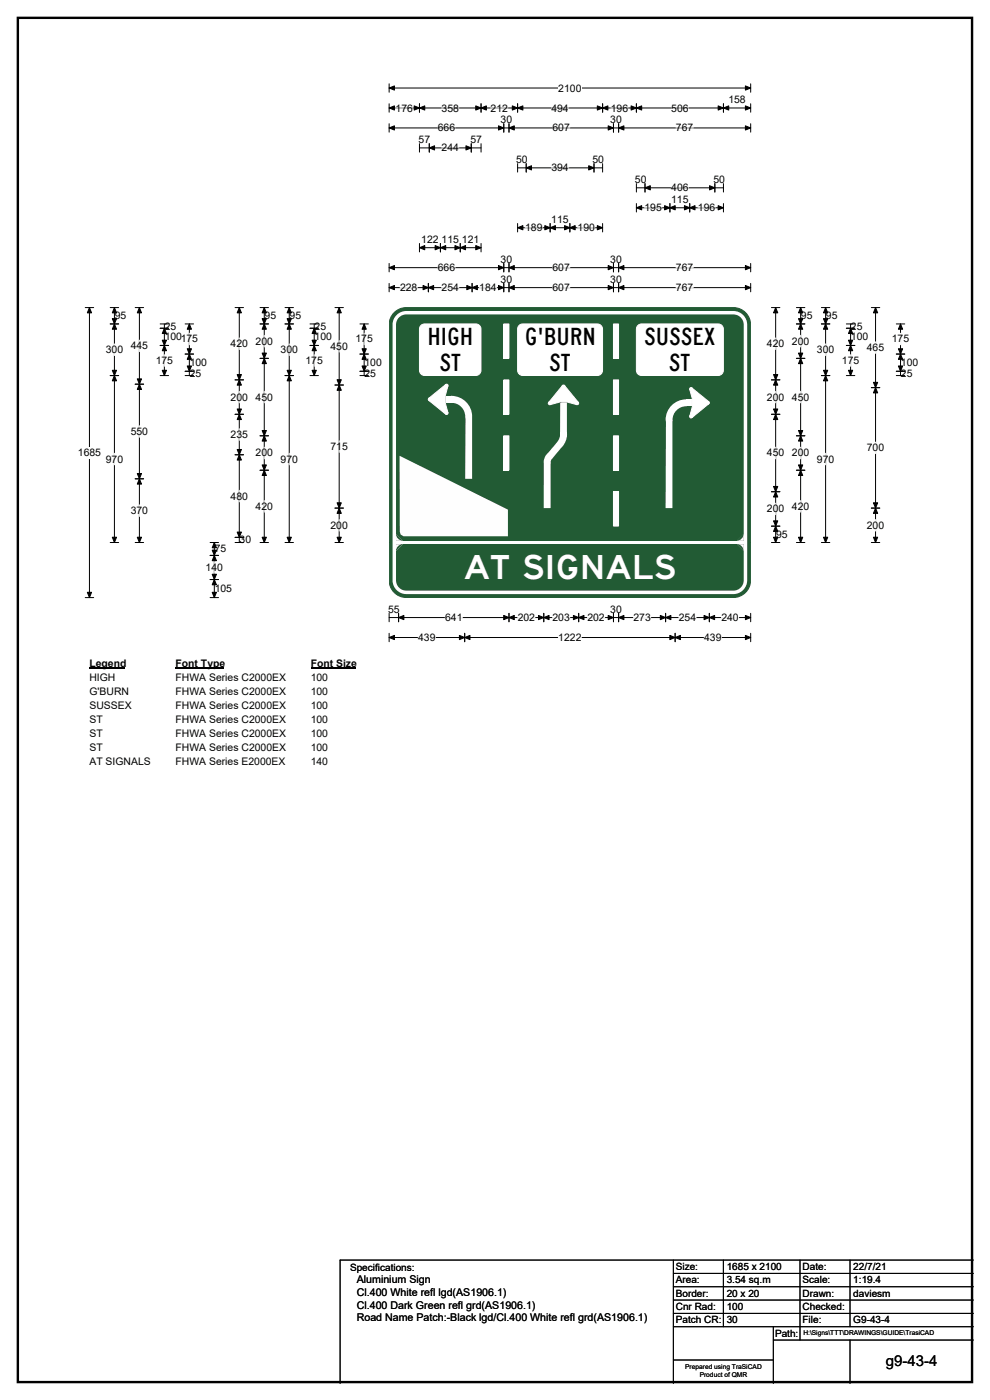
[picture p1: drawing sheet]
<svg xmlns="http://www.w3.org/2000/svg" width="297mm" height="420mm" viewBox="0 0 297 420" stroke-linecap="round" stroke-linejoin="round" font-family="sans-serif">
<path d="M5.4 5.4h286.3v409.4h-286.3z" fill="none" stroke="#000" stroke-width=".72"/>
<path d="M116.8 26.4h108.4M116.8 25.1v2.6M225.2 25.1v2.6" fill="none" stroke="#000" stroke-width=".3"/>
<path d="M116.8 26.4l1.5-.6v1.3zM223.6 25.8l1.6 .6-1.6 .7z" fill="#000" stroke="#000" stroke-width=".3"/>
<path d="M167.5 24.7h7v3.5h-7z" fill="#fff"/>
<g fill="none" stroke="#000" stroke-width=".3">
<path d="M116.8 32.4h108.4M116.8 31.1v2.6M116.8 37.1v2.6M116.8 38.4h108.4M125.9 31.1v2.6M144.3 31.1v2.6M151.2 37.1v2.6M152.7 37.1v2.6M155.3 31.1v2.6M180.8 31.1v2.6M184.1 37.1v2.6M185.6 37.1v2.6"/>
<path d="M190.9 31.1v2.6M217.1 31.1v2.6M225.2 31.1v2.6M225.2 37.1v2.6M125.9 43.1v2.6M125.9 44.4h18.4M128.8 43.1v2.6M141.4 43.1v2.6M144.3 43.1v2.6M155.3 49.1v2.5M155.3 50.4h25.5M157.9 49.1v2.5"/>
<path d="M178.2 49.1v2.5M180.8 49.1v2.5M190.9 55.1v2.5M190.9 56.4h26.2M193.5 55.1v2.5M214.5 55.1v2.5M217.1 55.1v2.5M116.8 79.1v2.5M125.9 73.1v2.5M125.9 74.3h18.4M132.1 73.1v2.5M138.1 73.1v2.5"/>
<path d="M144.3 73.1v2.5M151.2 79.1v2.5M152.7 79.1v2.5M155.3 67.1v2.5M155.3 68.3h25.5M165.1 67.1v2.5M171 67.1v2.5M180.8 67.1v2.5M184.1 79.1v2.5M185.6 79.1v2.5M190.9 61.1v2.5M190.9 62.4h26.2"/>
<path d="M201 61.1v2.5M206.9 61.1v2.5M217.1 61.1v2.5M225.2 79.1v2.5M25.6 92.3h2.5M26.8 92.3v87M116.8 85v2.6M116.8 80.3h108.4M116.8 86.3h108.4M128.5 85v2.6M141.6 85v2.6M151.2 85v2.6"/>
<path d="M152.7 85v2.6M184.1 85v2.6M185.6 85v2.6M225.2 85v2.6M25.6 179.3h2.5M116.8 184.1v2.5M116.8 190.1v2.5M116.8 185.3h108.4M116.8 191.3h108.4M119.6 184.1v2.5M139.4 190.1v2.5M152.7 184.1v2.5"/>
<path d="M163.2 184.1v2.5M173.6 184.1v2.5M184.1 184.1v2.5M185.6 184.1v2.5M199.7 184.1v2.5M202.6 190.1v2.5M212.8 184.1v2.5M225.2 184.1v2.5M225.2 190.1v2.5"/>
</g>
<g fill="#000" stroke="#000" stroke-width=".3">
<path d="M116.8 32.4l1.5-.6v1.2zM116.8 38.4l1.5-.6v1.2zM125.9 32.4l1.5-.6v1.2zM124.3 31.8l1.6 .6-1.6 .6zM142.7 31.8l1.6 .6-1.6 .6zM144.3 32.4l1.6-.6v1.2zM149.6 37.8l1.6 .6-1.6 .6zM152.7 38.4l1.6-.6v1.2zM153.7 31.8l1.6 .6-1.6 .6zM155.3 32.4l1.6-.6v1.2zM179.2 31.8l1.6 .6-1.6 .6zM180.8 32.4l1.6-.6v1.2z"/>
<path d="M182.5 37.8l1.6 .6-1.6 .6zM185.6 38.4l1.6-.6v1.2zM189.4 31.8l1.5 .6-1.5 .6zM190.9 32.4l1.6-.6v1.2zM215.5 31.8l1.6 .6-1.6 .6zM217.1 32.4l1.6-.6v1.2zM223.6 31.8l1.6 .6-1.6 .6zM223.6 37.8l1.6 .6-1.6 .6zM128.8 44.4l1.6-.6v1.2zM139.8 43.8l1.6 .6-1.6 .6zM157.9 50.4l1.6-.7v1.3zM176.6 49.7l1.6 .7-1.6 .6z"/>
<path d="M193.5 56.4l1.6-.7v1.3zM212.9 55.7l1.6 .7-1.6 .6zM125.9 74.3l1.5-.6v1.3zM132.1 74.3l1.6-.6v1.3zM130.6 73.7l1.5 .6-1.5 .7zM136.5 73.7l1.6 .6-1.6 .7zM138.1 74.3l1.6-.6v1.3zM142.7 73.7l1.6 .6-1.6 .7zM155.3 68.3l1.6-.6v1.3zM165.1 68.3l1.5-.6v1.3zM163.5 67.7l1.6 .6-1.6 .7zM169.4 67.7l1.6 .6-1.6 .7z"/>
<path d="M171 68.3l1.6-.6v1.3zM179.2 67.7l1.6 .6-1.6 .7zM190.9 62.4l1.6-.7v1.3zM201 62.4l1.6-.7v1.3zM199.4 61.7l1.6 .7-1.6 .6zM205.4 61.7l1.5 .7-1.5 .6zM206.9 62.4l1.6-.7v1.3zM215.5 61.7l1.6 .7-1.6 .6zM26.8 92.3l.7 1.6h-1.3zM116.8 80.3l1.5-.6v1.3zM116.8 86.3l1.5-.6v1.3zM128.5 86.3l1.6-.6v1.3z"/>
<path d="M126.9 85.7l1.6 .6-1.6 .7zM140.1 85.7l1.5 .6-1.5 .7zM141.6 86.3l1.6-.6v1.3zM149.6 79.7l1.6 .6-1.6 .7zM149.6 85.7l1.6 .6-1.6 .7zM152.7 80.3l1.6-.6v1.3zM152.7 86.3l1.6-.6v1.3zM182.5 79.7l1.6 .6-1.6 .7zM182.5 85.7l1.6 .6-1.6 .7zM185.6 80.3l1.6-.6v1.3zM185.6 86.3l1.6-.6v1.3zM223.6 79.7l1.6 .6-1.6 .7z"/>
<path d="M223.6 85.7l1.6 .6-1.6 .7zM26.2 177.8h1.3l-.7 1.5zM116.8 191.3l1.5-.6v1.3zM119.6 185.3l1.6-.6v1.3zM139.4 191.3l1.6-.6v1.3zM137.8 190.7l1.6 .6-1.6 .7zM151.1 184.7l1.6 .6-1.6 .7zM152.7 185.3l1.6-.6v1.3zM161.6 184.7l1.6 .6-1.6 .7zM163.2 185.3l1.5-.6v1.3zM172 184.7l1.6 .6-1.6 .7zM173.6 185.3l1.6-.6v1.3z"/>
<path d="M182.5 184.7l1.6 .6-1.6 .7zM185.6 185.3l1.6-.6v1.3zM198.1 184.7l1.6 .6-1.6 .7zM199.7 185.3l1.6-.6v1.3zM201 190.7l1.6 .6-1.6 .7zM202.6 191.3l1.6-.6v1.3zM211.2 184.7l1.6 .6-1.6 .7zM212.8 185.3l1.6-.6v1.3zM223.6 184.7l1.6 .6-1.6 .7zM223.6 190.7l1.6 .6-1.6 .7z"/>
</g>
<g fill="none" stroke="#fff" stroke-width=".3">
<path d="M118.7 32.4h5.2M131.4 38.4h5.2M132.5 32.4h5.2M147.2 32.4h5.2M165.4 32.4h5.2M165.8 38.4h5.2M183.3 32.4h5.2M201.4 32.4h5.2M202.8 38.4h5.2M132.5 44.4h5.2M165.4 50.4h5.2M201.4 56.4h5.2"/>
<path d="M157.6 68.3h5.2M173.3 68.3h5.2M193.4 62.4h5.2M209.4 62.4h5.2M120 86.3h5.2M131.4 80.3h5.2M132.5 86.3h5.2M143.8 86.3h5.2M165.8 80.3h5.2M165.8 86.3h5.2M202.8 80.3h5.2M202.8 86.3h5.2"/>
<path d="M125.5 191.3h5.2M133.6 185.3h5.2M155.3 185.3h5.2M165.8 185.3h5.2M167.5 191.3h7M176.2 185.3h5.2M190.1 185.3h5.2M203.7 185.3h5.2M211.3 191.3h5.2M216.4 185.3h5.2"/>
</g>
<path d="M23.4 134.1h6.9v3.5h-6.9z" fill="#fff"/>
<g fill="none" stroke="#000" stroke-width=".3">
<path d="M33.1 97.2h2.5M33.1 92.3h2.5M34.3 92.3v70.5M40.6 92.3h2.5M41.8 92.3v70.5M48 97.2h2.6M48 98.5h2.6M49.3 97.2v15.5M55.5 97.2h2.6M56.8 97.2v15.5M70.5 92.3h2.6M71.8 92.3v70.5"/>
<path d="M78 97.2h2.6M78 92.3h2.6M79.3 92.3v70.5M85.5 97.2h2.6M85.5 92.3h2.6M86.8 92.3v70.5M93 97.2h2.5M93 98.5h2.5M94.3 97.2v15.5M100.5 92.3h2.5M101.8 92.3v70.5M108 97.2h2.5"/>
<path d="M109.3 97.2v15.5M231.5 92.3h2.5M232.7 92.3v70.5M239 97.2h2.5M239 92.3h2.5M240.2 92.3v70.5M246.4 97.2h2.6M246.4 92.3h2.6M247.7 92.3v70.5M253.9 97.2h2.6M253.9 98.5h2.6M255.2 97.2v15.5"/>
<path d="M261.4 92.3h2.6M262.7 92.3v70.5M268.9 97.2h2.6M270.2 97.2v15.5M33.1 112.7h2.5M40.6 115.3h2.5M48 112.7h2.6M48 103.7h2.6M55.5 112.7h2.6M55.5 106.3h2.6M55.5 111.4h2.6M70.5 114h2.6"/>
<path d="M78 107.5h2.6M85.5 112.7h2.6M93 112.7h2.5M93 103.7h2.5M100.5 115.5h2.5M108 112.7h2.5M108 106.3h2.5M108 111.4h2.5M231.5 114h2.5M239 107.5h2.5M246.4 112.7h2.6M253.9 112.7h2.6"/>
<path d="M253.9 103.7h2.6M261.4 116.3h2.6M268.9 112.7h2.6M268.9 106.3h2.6M268.9 111.4h2.6M70.5 124.3h2.6M70.5 136.5h2.6M78 130.8h2.6M231.5 124.3h2.5M239 130.8h2.5M40.6 143.7h2.5M78 141.1h2.6"/>
<path d="M100.5 152.5h2.5M231.5 147.6h2.5M231.5 157.9h2.5M239 141.1h2.5M261.4 152.5h2.6M33.1 162.8h2.5M40.6 162.8h2.5M63 162.8h2.6M63 166.7h2.6M63 173.9h2.6M63 179.3h2.6M64.3 162.8v16.5"/>
<path d="M70.5 162.8h2.6M70.5 161.3h2.6M78 162.8h2.6M85.5 162.8h2.6M100.5 162.8h2.5M231.5 162.8h2.5M239 162.8h2.5M246.4 162.8h2.6M261.4 162.8h2.6"/>
</g>
<g fill="#000" stroke="#000" stroke-width=".3">
<path d="M34.3 97.2l.7 1.6h-1.3zM34.3 92.3l.7 1.6h-1.3zM33.7 95.6h1.3l-.7 1.6zM41.8 92.3l.7 1.6h-1.3zM49.3 98.5l.7 1.6h-1.3zM56.8 97.2l.6 1.6h-1.2zM71.8 92.3l.6 1.6h-1.2zM79.3 97.2l.6 1.6h-1.2zM79.3 92.3l.6 1.6h-1.2zM78.7 95.6h1.2l-.6 1.6zM86.8 97.2l.6 1.6h-1.3zM86.8 92.3l.6 1.6h-1.3z"/>
<path d="M86.1 95.6h1.3l-.6 1.6zM94.3 98.5l.6 1.6h-1.3zM101.8 92.3l.6 1.6h-1.3zM109.3 97.2l.6 1.6h-1.3zM232.7 92.3l.7 1.6h-1.3zM240.2 97.2l.7 1.6h-1.3zM240.2 92.3l.7 1.6h-1.3zM239.6 95.6h1.3l-.7 1.6zM247.7 97.2l.6 1.6h-1.2zM247.7 92.3l.6 1.6h-1.2zM247.1 95.6h1.2l-.6 1.6zM255.2 98.5l.6 1.6h-1.2z"/>
<path d="M262.7 92.3l.6 1.6h-1.2zM270.2 97.2l.6 1.6h-1.2zM33.7 111.1h1.3l-.7 1.6zM34.3 112.7l.7 1.6h-1.3zM41.8 115.3l.7 1.6h-1.3zM41.2 113.7h1.3l-.7 1.6zM48.7 102.1h1.3l-.7 1.6zM49.3 103.7l.7 1.6h-1.3zM48.7 111.1h1.3l-.7 1.6zM56.8 106.3l.6 1.5h-1.2zM56.2 109.8h1.2l-.6 1.6zM56.2 104.7h1.2l-.6 1.6z"/>
<path d="M71.8 114l.6 1.6h-1.2zM71.2 112.4h1.2l-.6 1.6zM78.7 106h1.2l-.6 1.5zM79.3 107.5l.6 1.6h-1.2zM86.1 111.1h1.3l-.6 1.6zM86.8 112.7l.6 1.6h-1.3zM93.6 102.1h1.3l-.6 1.6zM94.3 103.7l.6 1.6h-1.3zM93.6 111.1h1.3l-.6 1.6zM101.8 115.5l.6 1.6h-1.3zM101.1 114h1.3l-.6 1.5zM109.3 106.3l.6 1.5h-1.3z"/>
<path d="M108.6 109.8h1.3l-.6 1.6zM108.6 104.7h1.3l-.6 1.6zM232.7 114l.7 1.6h-1.3zM232.1 112.4h1.3l-.7 1.6zM239.6 106h1.3l-.7 1.5zM240.2 107.5l.7 1.6h-1.3zM247.1 111.1h1.2l-.6 1.6zM247.7 112.7l.6 1.6h-1.2zM254.6 102.1h1.2l-.6 1.6zM255.2 103.7l.6 1.6h-1.2zM254.6 111.1h1.2l-.6 1.6zM262.7 116.3l.6 1.6h-1.2z"/>
<path d="M262.1 114.7h1.2l-.6 1.6zM270.2 106.3l.6 1.5h-1.2zM269.6 109.8h1.2l-.6 1.6zM269.6 104.7h1.2l-.6 1.6zM71.2 122.7h1.2l-.6 1.6zM71.8 124.3l.6 1.6h-1.2zM71.2 134.9h1.2l-.6 1.6zM71.8 136.5l.6 1.6h-1.2zM78.7 129.2h1.2l-.6 1.6zM79.3 130.8l.6 1.6h-1.2zM232.1 122.7h1.3l-.7 1.6zM232.7 124.3l.7 1.6h-1.3z"/>
<path d="M239.6 129.2h1.3l-.7 1.6zM240.2 130.8l.7 1.6h-1.3zM41.2 142.1h1.3l-.7 1.6zM41.8 143.7l.7 1.6h-1.3zM78.7 139.5h1.2l-.6 1.6zM79.3 141.1l.6 1.6h-1.2zM101.1 150.9h1.3l-.6 1.6zM101.8 152.5l.6 1.6h-1.3zM232.1 146h1.3l-.7 1.6zM232.7 147.6l.7 1.6h-1.3zM232.1 156.3h1.3l-.7 1.6zM232.7 157.9l.7 1.6h-1.3z"/>
<path d="M239.6 139.5h1.3l-.7 1.6zM240.2 141.1l.7 1.6h-1.3zM262.1 150.9h1.2l-.6 1.6zM262.7 152.5l.6 1.6h-1.2zM33.7 161.2h1.3l-.7 1.6zM41.2 161.2h1.3l-.7 1.6zM64.3 166.7l.6 1.6h-1.2zM63.7 172.3h1.2l-.6 1.6zM64.3 162.8l.6 1.6h-1.2zM63.7 165.1h1.2l-.6 1.6zM64.3 173.9l.6 1.6h-1.2zM63.7 177.8h1.2l-.6 1.5z"/>
<path d="M71.2 159.7h1.2l-.6 1.6zM78.7 161.2h1.2l-.6 1.6zM86.1 161.2h1.3l-.6 1.6zM101.1 161.2h1.3l-.6 1.6zM232.1 161.2h1.3l-.7 1.6zM239.6 161.2h1.3l-.7 1.6zM247.1 161.2h1.2l-.6 1.6zM262.1 161.2h1.2l-.6 1.6z"/>
</g>
<g fill="none" stroke="#fff" stroke-width=".3">
<path d="M56.8 100v3.5M109.3 100v3.5M270.2 100v3.5M34.3 103.2v3.5M41.8 102.1v3.4M49.3 106.4v3.5M71.8 101.4v3.5M71.8 117.4v3.5M79.3 100.6v3.5M79.3 117.4v3.5M86.8 103.2v3.5M94.3 106.4v3.5"/>
<path d="M101.8 102.2v3.5M232.7 101.4v3.5M232.7 117.4v3.5M240.2 100.6v3.5M240.2 117.4v3.5M247.7 103.2v3.5M255.2 106.4v3.5M262.7 102.6v3.5M34.3 136v3.5M41.8 127.8v3.4M71.8 128.7v3.5M79.3 134.2v3.5"/>
<path d="M86.8 136v3.5M101.8 132.3v3.5M232.7 134.2v3.5M240.2 134.2v3.5M247.7 136v3.5M262.7 132.7v3.4M41.8 151.5v3.5M71.8 147.1v3.5M79.3 150.2v3.5M101.8 155.9v3.5M232.7 151v3.5M240.2 150.2v3.5"/>
<path d="M262.7 155.9v3.5M64.3 168.6v3.4"/>
</g>
<path d="M26.8 197.3h10.8v3.5h-10.8z" fill="#fff"/>
<path d="M26.8 200.6h10.8" fill="none" stroke="#000" stroke-width=".32"/>
<path d="M52.7 197.3h14.4v3.5h-14.4z" fill="#fff"/>
<path d="M52.7 200.6h14.4" fill="none" stroke="#000" stroke-width=".32"/>
<path d="M93.2 197.3h13.5v3.5h-13.5z" fill="#fff"/>
<path d="M93.2 200.6h13.5" fill="none" stroke="#000" stroke-width=".32"/>
<g fill="#fff">
<path d="M26.8 201.5h7.8v3.5h-7.8z"/>
<path d="M52.7 201.5h33v3.5h-33z"/>
<path d="M93.2 201.5h5.2v3.5h-5.2z"/>
<path d="M26.8 205.7h11.9v3.5h-11.9z"/>
<path d="M52.7 205.7h33v3.5h-33z"/>
<path d="M93.2 205.7h5.2v3.5h-5.2z"/>
<path d="M26.8 209.9h12.6v3.5h-12.6z"/>
<path d="M52.7 209.9h33v3.5h-33z"/>
<path d="M93.2 209.9h5.2v3.5h-5.2z"/>
<path d="M26.8 214.1h4v3.5h-4z"/>
<path d="M52.7 214.1h33v3.5h-33z"/>
<path d="M93.2 214.1h5.2v3.5h-5.2z"/>
<path d="M26.8 218.3h4v3.5h-4z"/>
<path d="M52.7 218.3h33v3.5h-33z"/>
<path d="M93.2 218.3h5.2v3.5h-5.2z"/>
<path d="M26.8 222.5h4v3.5h-4z"/>
<path d="M52.7 222.5h33v3.5h-33z"/>
<path d="M93.2 222.5h5.2v3.5h-5.2z"/>
<path d="M26.8 226.7h18.4v3.4h-18.4z"/>
<path d="M52.7 226.7h32.9v3.4h-32.9z"/>
<path d="M93.2 226.7h5.2v3.4h-5.2z"/>
</g>
<path d="M118 94.1a5.1 5.1 0 0 1 3.9-1.8h98.1a5.2 5.2 0 0 1 5.2 5.2v65.4h-108.4v-65.4a5.1 5.1 0 0 1 1.2-3.4z" fill-rule="evenodd" fill="#225b34" stroke="#225b34" stroke-width=".3"/>
<path d="M118.8 162.3h104.4v.5h-104.4z" fill="#fff"/>
<path d="M118.8 160.2l2.1 2.1h-2.1z" fill="#fff"/>
<path d="M118.8 160.2l2.1 2.1a2.07 2.07 0 0 1-2.1-2.1z" fill-rule="evenodd" fill="#225b34"/>
<path d="M221.1 162.3l2.1-2.1v2.1z" fill="#fff"/>
<path d="M221 162.3l2.1-2.1a2.07 2.07 0 0 1-2.1 2.1z" fill-rule="evenodd" fill="#225b34"/>
<path d="M118.3 162.9v-65.4a3.6 3.6 0 0 1 3.6-3.6h98.1a3.6 3.6 0 0 1 3.7 3.6v65.4" fill="none" stroke="#fff" stroke-width="1"/>
<path d="M116.8 162.8h108.4v11.4a5.2 5.2 0 0 1-5.2 5.1h-98.1a5.2 5.2 0 0 1-5.1-5.1z" fill-rule="evenodd" fill="#225b34" stroke="#225b34" stroke-width=".3"/>
<path d="M118.8 162.8h104.4v.5h-104.4z" fill="#fff"/>
<path d="M118.8 163.3h2.1l-2.1 2.1z" fill="#fff"/>
<path d="M119.4 163.9l1.5-.6-2.1 2.1z" fill-rule="evenodd" fill="#225b34"/>
<path d="M221.1 163.3h2.1v2.1z" fill="#fff"/>
<path d="M221 163.3a2.07 2.07 0 0 1 2.1 2.1z" fill-rule="evenodd" fill="#225b34"/>
<path d="M118.3 162.8v11.4a3.6 3.6 0 0 0 3.6 3.6h98.1a3.6 3.6 0 0 0 3.7-3.6v-11.4" fill="none" stroke="#fff" stroke-width="1"/>
<path d="M199.8 126h2v26.5h-2.1z" fill="#fff"/>
<path d="M205.9 120.9a5.2 5.2 0 0 0-5.2 5.1" fill="none" stroke="#fff" stroke-width="2.1"/>
<path d="M205.9 119.8h1.9v2.1h-1.9z" fill="#fff"/>
<path d="M207.8 119.8h5v2.1h-5z" fill-rule="evenodd" fill="#225b34" stroke="#225b34" stroke-width=".3"/>
<g fill="#fff" stroke="#fff" stroke-width=".3">
<path d="M206.9 116.8l.7-.4 5.1 4.2v.6l-5.1 4.1-.7-.4 .9-3v-2.1z" fill-rule="evenodd"/>
<circle cx="207.3" cy="125" r=".43"/>
<circle cx="212.4" cy="120.9" r=".43"/>
<circle cx="207.3" cy="116.7" r=".43"/>
</g>
<path d="M139.7 125h1.9v18.7h-2z" fill="#fff"/>
<path d="M135.4 119.8a5.2 5.2 0 0 1 5.2 5.2" fill="none" stroke="#fff" stroke-width="2.1"/>
<path d="M133.6 118.8h1.8v2.1h-1.8z" fill="#fff"/>
<path d="M128.5 118.8h5.1v2.1h-5.1z" fill-rule="evenodd" fill="#225b34" stroke="#225b34" stroke-width=".3"/>
<g fill="#fff" stroke="#fff" stroke-width=".3">
<path d="M128.7 119.5l5-4.1 .7 .4-.8 3v2.1l.8 3-.7 .4-5-4.1z" fill-rule="evenodd"/>
<circle cx="134" cy="115.7" r=".43"/>
<circle cx="128.9" cy="119.8" r=".43"/>
<circle cx="134" cy="124" r=".43"/>
</g>
<path d="M163.2 138.7h2v13.8h-2.1z" fill="#fff"/>
<path d="M164.8 137.1l-.6 1.6" fill="none" stroke="#fff" stroke-width="2.1"/>
<path d="M167.2 132.7l1.6 1.2-3.2 3.9-1.6-1.4z" fill="#fff"/>
<path d="M169.1 130.3l-.3 1.6-.8 1.4" fill="none" stroke="#fff" stroke-width="2.1"/>
<path d="M168.1 120.6h2v9.7h-2.1z" fill="#fff"/>
<path d="M168 115.5h2.1v5.1h-2.1z" fill-rule="evenodd" fill="#225b34" stroke="#225b34" stroke-width=".3"/>
<g fill="#fff" stroke="#fff" stroke-width=".3">
<path d="M168.8 115.7h.6l4.1 5.1-.4 .7-3-.9h-2.1l-3 .9-.4-.7z" fill-rule="evenodd"/>
<circle cx="173.2" cy="121" r=".43"/>
<circle cx="169.1" cy="116" r=".43"/>
<circle cx="164.9" cy="121" r=".43"/>
</g>
<path d="M119.9 136.8l32.5 16.2v8h-31.3l-.9-.6-.2-.9z" fill-rule="evenodd" fill="#fefefe"/>
<path d="M126.5 97.5l.9-.3h15.4a1.54 1.54 0 0 1 1.5 1.5v12.4a1.55 1.55 0 0 1-1.5 1.6h-15.4a1.53 1.53 0 0 1-1.5-1.6v-12.4z" fill-rule="evenodd" fill="#fff" stroke="#fff" stroke-width=".3"/>
<path d="M151.2 97.2h1.5v10.3h-1.5z" fill="#fff"/>
<path d="M151.2 97.2h1.5v10.3h-1.5z" fill="none" stroke="#fff" stroke-width=".3"/>
<path d="M151.2 114h1.5v10.3h-1.5z" fill="#fff"/>
<path d="M151.2 114h1.5v10.3h-1.5z" fill="none" stroke="#fff" stroke-width=".3"/>
<path d="M184.1 97.2h1.5v10.3h-1.5z" fill="#fff"/>
<path d="M184.1 97.2h1.5v10.3h-1.5z" fill="none" stroke="#fff" stroke-width=".3"/>
<path d="M184.1 114h1.5v10.3h-1.5z" fill="#fff"/>
<path d="M184.1 114h1.5v10.3h-1.5z" fill="none" stroke="#fff" stroke-width=".3"/>
<path d="M151.2 130.8h1.5v10.3h-1.5z" fill="#fff"/>
<path d="M151.2 130.8h1.5v10.3h-1.5z" fill="none" stroke="#fff" stroke-width=".3"/>
<path d="M184.1 130.8h1.5v10.3h-1.5z" fill="#fff"/>
<path d="M184.1 130.8h1.5v10.3h-1.5z" fill="none" stroke="#fff" stroke-width=".3"/>
<path d="M184.1 147.6h1.5v10.3h-1.5z" fill="#fff"/>
<path d="M184.1 147.6h1.5v10.3h-1.5z" fill="none" stroke="#fff" stroke-width=".3"/>
<g fill="#fff" stroke="#fff" stroke-width=".3">
<path d="M191.2 97.8l1.3-.6h23a1.54 1.54 0 0 1 1.5 1.5v12.4a1.55 1.55 0 0 1-1.5 1.6h-23a1.53 1.53 0 0 1-1.6-1.6v-12.4z" fill-rule="evenodd"/>
<path d="M155.9 97.5l.9-.3h22.4a1.54 1.54 0 0 1 1.6 1.5v12.4a1.55 1.55 0 0 1-1.6 1.6h-22.4a1.53 1.53 0 0 1-1.5-1.6v-12.4z" fill-rule="evenodd"/>
</g>
<g fill="none" stroke="#000" stroke-width=".3">
<path d="M202 378.2v37M217 378.2v20M240 378.2v24M255 378.2v20M292 378.2h-190v37M202 382.2h90M202 386.2h90M202 390.2h90M202 394.2h90M202 398.2h90M232 398.2v17M202 408.2h30"/>
<path d="M232 402.2h60M255 402.2v13"/>
</g>
<text font-size="10" fill="#fff" x="139.1" y="173.7">AT SIGNALS</text>
<g font-size="7.2">
<text x="128.2" y="103.6">HIGH</text>
<text x="157.4" y="103.6">G'BURN</text>
<text x="193.2" y="103.6">SUSSEX</text>
<text x="131.8" y="111.3">ST</text>
<text x="164.8" y="111.3">ST</text>
<text x="200.7" y="111.3">ST</text>
</g>
<text font-size="4.5" x="265.8" y="410">g9-43-4</text>
<g font-size="3.2">
<text x="107" y="388.9">Cl.400 White refl lgd(AS1906.1)</text>
<text x="107" y="385">Aluminium Sign</text>
<text x="107" y="392.7">Cl.400 Dark Green refl grd(AS1906.1)</text>
<text x="107" y="396.5">Road Name Patch:-Black lgd/Cl.400 White refl grd(AS1906.1)</text>
</g>
<g font-size="3.1">
<text x="167.5" y="27.5">2100</text>
<text x="118.7" y="33.5">176</text>
<text x="132.5" y="33.5">358</text>
<text x="147.2" y="33.5">212</text>
<text x="165.4" y="33.5">494</text>
<text x="183.3" y="33.5">196</text>
<text x="201.4" y="33.5">506</text>
<text x="218.5" y="31">158</text>
<text x="131.4" y="39.5">666</text>
<text x="150.2" y="37">30</text>
<text x="165.8" y="39.5">607</text>
<text x="183.1" y="37">30</text>
<text x="202.8" y="39.5">767</text>
<text x="125.6" y="43">57</text>
<text x="132.5" y="45.4">244</text>
<text x="141.1" y="43">57</text>
<text x="154.9" y="49">50</text>
<text x="165.4" y="51.4">394</text>
<text x="177.8" y="49">50</text>
<text x="190.5" y="55">50</text>
<text x="201.4" y="57.4">406</text>
<text x="214" y="55">50</text>
<text x="193.4" y="63.4">195</text>
<text x="201.4" y="61">115</text>
<text x="209.4" y="63.4">196</text>
<text x="157.6" y="69.4">189</text>
<text x="165.4" y="67">115</text>
<text x="173.3" y="69.4">190</text>
<text x="126.4" y="72.9">122</text>
<text x="132.5" y="72.9">115</text>
<text x="138.6" y="72.9">121</text>
<text x="131.4" y="81.4">666</text>
<text x="150.2" y="78.9">30</text>
<text x="165.8" y="81.4">607</text>
<text x="183.1" y="78.9">30</text>
<text x="202.8" y="81.4">767</text>
<text x="120" y="87.4">228</text>
<text x="132.5" y="87.4">254</text>
<text x="143.8" y="87.4">184</text>
<text x="150.2" y="84.9">30</text>
<text x="165.8" y="87.4">607</text>
<text x="183.1" y="84.9">30</text>
<text x="202.8" y="87.4">767</text>
<text x="34.4" y="95.8">95</text>
<text x="79.4" y="95.8">95</text>
<text x="86.9" y="95.8">95</text>
<text x="240.3" y="95.8">95</text>
<text x="247.8" y="95.8">95</text>
<text x="49.4" y="98.9">25</text>
<text x="94.4" y="98.9">25</text>
<text x="255.3" y="98.9">25</text>
<text x="31.7" y="106">300</text>
<text x="39.2" y="104.9">445</text>
<text x="49.4" y="102.2">100175</text>
<text x="69.2" y="104.2">420</text>
<text x="76.7" y="103.4">200</text>
<text x="84.2" y="106">300</text>
<text x="94.4" y="102.2">100</text>
<text x="99.2" y="105">450</text>
<text x="106.7" y="102.8">175</text>
<text x="230.1" y="104.2">420</text>
<text x="237.6" y="103.4">200</text>
<text x="245.1" y="106">300</text>
<text x="255.3" y="102.2">100</text>
<text x="260.1" y="105.4">465</text>
<text x="267.6" y="102.8">175</text>
<text x="46.7" y="109.2">175</text>
<text x="56.9" y="109.9">100</text>
<text x="56.9" y="113.1">25</text>
<text x="91.7" y="109.2">175</text>
<text x="109.4" y="109.9">100</text>
<text x="109.4" y="113.1">25</text>
<text x="252.6" y="109.2">175</text>
<text x="270.3" y="109.9">100</text>
<text x="270.3" y="113.1">25</text>
<text x="69.2" y="120.2">200</text>
<text x="76.7" y="120.2">450</text>
<text x="230.1" y="120.2">200</text>
<text x="237.6" y="120.2">450</text>
<text x="39.2" y="130.6">550</text>
<text x="69.2" y="131.4">235</text>
<text x="23.4" y="136.9">1685</text>
<text x="76.7" y="137">200</text>
<text x="99.2" y="135.1">715</text>
<text x="230.1" y="137">450</text>
<text x="237.6" y="137">200</text>
<text x="260.1" y="135.5">700</text>
<text x="31.7" y="138.8">970</text>
<text x="84.2" y="138.8">970</text>
<text x="245.1" y="138.8">970</text>
<text x="69.2" y="149.9">480</text>
<text x="39.2" y="154.3">370</text>
<text x="76.7" y="153">420</text>
<text x="230.1" y="153.8">200</text>
<text x="237.6" y="153">420</text>
<text x="99.2" y="158.7">200</text>
<text x="232.8" y="161.4">95</text>
<text x="260.1" y="158.7">200</text>
<text x="64.4" y="165.8">75</text>
<text x="71.9" y="163.1">30</text>
<text x="61.7" y="171.4">140</text>
<text x="64.4" y="177.7">105</text>
<text x="116.4" y="183.9">55</text>
<text x="183.1" y="183.9">30</text>
<text x="133.6" y="186.4">641</text>
<text x="155.3" y="186.4">202</text>
<text x="165.8" y="186.4">203</text>
<text x="176.2" y="186.4">202</text>
<text x="190.1" y="186.4">273</text>
<text x="203.7" y="186.4">254</text>
<text x="216.4" y="186.4">240</text>
<text x="125.5" y="192.4">439</text>
<text x="167.5" y="192.4">1222</text>
<text x="211.3" y="192.4">439</text>
<text x="26.8" y="200.1">Legend</text>
<text x="52.7" y="200.1">Font Type</text>
<text x="93.2" y="200.1">Font Size</text>
<text x="26.8" y="204.3">HIGH</text>
<text x="26.8" y="208.5">G'BURN</text>
<text x="52.7" y="204.3">FHWA Series C2000EX</text>
<text x="52.7" y="208.5">FHWA Series C2000EX</text>
<text x="93.2" y="204.3">100</text>
<text x="93.2" y="208.5">100</text>
<text x="26.8" y="212.7">SUSSEX</text>
<text x="52.7" y="212.7">FHWA Series C2000EX</text>
<text x="93.2" y="212.7">100</text>
<text x="26.8" y="216.9">ST</text>
<text x="26.8" y="221.1">ST</text>
<text x="52.7" y="216.9">FHWA Series C2000EX</text>
<text x="52.7" y="221.1">FHWA Series C2000EX</text>
<text x="93.2" y="216.9">100</text>
<text x="93.2" y="221.1">100</text>
<text x="26.8" y="225.3">ST</text>
<text x="52.7" y="225.3">FHWA Series C2000EX</text>
<text x="93.2" y="225.3">100</text>
<text x="26.8" y="229.4">AT SIGNALS</text>
<text x="52.7" y="229.4">FHWA Series E2000EX</text>
<text x="93.2" y="229.4">140</text>
</g>
<g font-size="3">
<text x="105" y="381.4">Specifications:</text>
<text x="202.8" y="381.1">Size:</text>
<text x="218" y="381.1">1685 x 2100</text>
<text x="240.8" y="381.1">Date:</text>
<text x="256" y="381.1">22/7/21</text>
<text x="202.8" y="385.1">Area:</text>
<text x="202.8" y="389.1">Border:</text>
<text x="218" y="385.1">3.54 sq.m</text>
<text x="218" y="389.1">20 x 20</text>
<text x="240.8" y="385.1">Scale:</text>
<text x="240.8" y="389.1">Drawn:</text>
<text x="256" y="385.1">1:19.4</text>
<text x="256" y="389.1">daviesm</text>
<text x="202.8" y="393.1">Cnr Rad:</text>
<text x="218" y="393.1">100</text>
<text x="240.8" y="393.1">Checked:</text>
<text x="202.8" y="397.1">Patch CR:</text>
<text x="218" y="397.1">30</text>
<text x="232.5" y="401.1">Path:</text>
<text x="240.8" y="397.1">File:</text>
<text x="256" y="397.1">G9-43-4</text>
</g>
<g font-size="2">
<text x="241" y="400.7">H:\Signs\TTT\DRAWINGS\GUIDE\TrasiCAD</text>
<text x="205.6" y="411">Prepared using TraSiCAD</text>
<text x="209.9" y="413.3">Product of QMR</text>
</g>
</svg>
